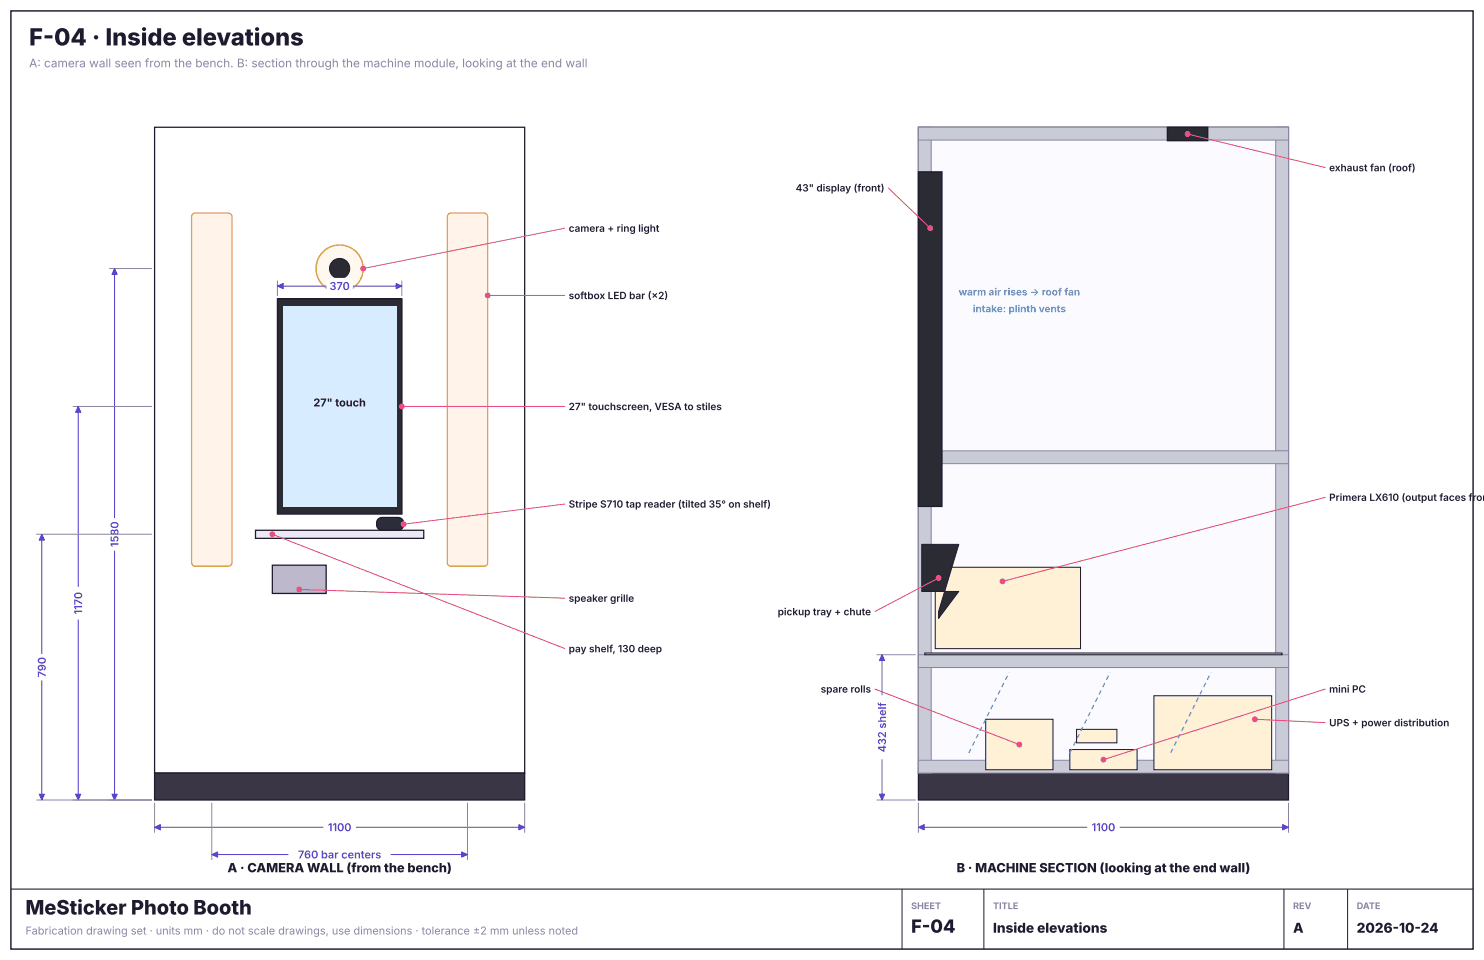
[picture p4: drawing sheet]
<svg xmlns="http://www.w3.org/2000/svg" width="432mm" height="279mm" viewBox="0 0 432 279" stroke-linecap="round" stroke-linejoin="round" font-family="sans-serif">
<path d="M45 37h107.7v188h-107.7z" fill="none" stroke="#1f1b2e" stroke-width=".37"/>
<path d="M45 225h107.7v7.8h-107.7z" fill="#3a3646"/>
<path d="M45 225h107.7v7.8h-107.7z" fill="none" stroke="#1f1b2e" stroke-width=".37"/>
<path d="M56.1 62.3l.7-.3h9.6a1.06 1.06 0 0 1 1.1 1.1v100.7a1.06 1.06 0 0 1-1.1 1h-9.6a1.06 1.06 0 0 1-1.1-1v-100.7z" fill="#fff3ea"/>
<path d="M56.1 62.3l.7-.3h9.6a1.06 1.06 0 0 1 1.1 1.1v100.7a1.06 1.06 0 0 1-1.1 1h-9.6a1.06 1.06 0 0 1-1.1-1v-100.7z" fill="none" stroke="#d9a54a" stroke-width=".37"/>
<path d="M130.5 62.3l.7-.3h9.6a1.06 1.06 0 0 1 1.1 1.1v100.7a1.06 1.06 0 0 1-1.1 1h-9.6a1.06 1.06 0 0 1-1.1-1v-100.7z" fill="#fff3ea"/>
<path d="M130.5 62.3l.7-.3h9.6a1.06 1.06 0 0 1 1.1 1.1v100.7a1.06 1.06 0 0 1-1.1 1h-9.6a1.06 1.06 0 0 1-1.1-1v-100.7z" fill="none" stroke="#d9a54a" stroke-width=".37"/>
<path d="M80.7 87h36.2v62.6h-36.2z" fill="#2b2b33"/>
<path d="M80.7 87h36.2v62.6h-36.2z" fill="none" stroke="#1f1b2e" stroke-width=".37"/>
<path d="M82.4 89.1h32.9v58.4h-32.9z" fill="#d7ecff"/>
<circle cx="98.8" cy="78.2" r="6.9" fill="#fff8ee"/>
<circle cx="98.8" cy="78.2" r="6.9" fill="none" stroke="#d9a54a" stroke-width=".42"/>
<circle cx="98.8" cy="78.2" r="2.94" fill="#2b2b33"/>
<circle cx="98.8" cy="78.2" r="2.94" fill="none" stroke="#1f1b2e" stroke-width=".29"/>
<path d="M74.3 154.3h49v2.4h-49z" fill="#ede9f5"/>
<path d="M74.3 154.3h49v2.4h-49z" fill="none" stroke="#1f1b2e" stroke-width=".37"/>
<path d="M110.1 151.1l.9-.5h4.8a1.59 1.59 0 0 1 1.6 1.6v.5a1.59 1.59 0 0 1-1.6 1.6h-4.6a1.59 1.59 0 0 1-1.6-1.6l.1-1z" fill="#2b2d3a"/>
<path d="M110.1 151.1l.9-.5h4.8a1.59 1.59 0 0 1 1.6 1.6v.5a1.59 1.59 0 0 1-1.6 1.6h-4.6a1.59 1.59 0 0 1-1.6-1.6l.1-1z" fill="none" stroke="#1f1b2e" stroke-width=".37"/>
<path d="M79.2 164.5h15.7v8.2h-15.7z" fill="#bdb8cc"/>
<path d="M79.2 164.5h15.7v8.2h-15.7z" fill="none" stroke="#1f1b2e" stroke-width=".37"/>
<circle cx="105.7" cy="78.2" r=".69" fill="#e8457e"/>
<g fill="none" stroke="#e8457e" stroke-width=".29">
<path d="M164.4 66.4l-58.7 11.8"/>
<circle cx="105.7" cy="78.2" r=".69"/>
</g>
<circle cx="141.9" cy="86" r=".69" fill="#e8457e"/>
<g fill="none" stroke="#e8457e" stroke-width=".29">
<path d="M141.9 86h22.5"/>
<circle cx="141.9" cy="86" r=".69"/>
</g>
<circle cx="116.9" cy="118.3" r=".69" fill="#e8457e"/>
<g fill="none" stroke="#e8457e" stroke-width=".29">
<path d="M116.9 118.3h47.5"/>
<circle cx="116.9" cy="118.3" r=".69"/>
</g>
<circle cx="117.4" cy="152.6" r=".69" fill="#e8457e"/>
<g fill="none" stroke="#e8457e" stroke-width=".29">
<path d="M164.4 146.7l-47 5.9"/>
<circle cx="117.4" cy="152.6" r=".69"/>
</g>
<circle cx="87.1" cy="171.6" r=".69" fill="#e8457e"/>
<g fill="none" stroke="#e8457e" stroke-width=".29">
<path d="M87.1 171.6l77.3 2.5"/>
<circle cx="87.1" cy="171.6" r=".69"/>
</g>
<circle cx="79.2" cy="155.5" r=".69" fill="#e8457e"/>
<g fill="none" stroke="#e8457e" stroke-width=".29">
<path d="M79.2 155.5l85.2 33.3"/>
<circle cx="79.2" cy="155.5" r=".69"/>
</g>
<path d="M31.7 78.2h12.5M31.7 232.8h12.5" fill="none" stroke="#8a84a3" stroke-width=".29"/>
<path d="M33.3 78.2v154.6" fill="none" stroke="#5b3fd6" stroke-width=".29"/>
<path d="M33.3 78.2l.8 1.7h-1.5z" fill="#5b3fd6"/>
<path d="M33.3 78.2l.8 1.7h-1.5z" fill="none" stroke="#5b3fd6" stroke-width=".29"/>
<path d="M32.6 231.1h1.5l-.8 1.7z" fill="#5b3fd6"/>
<path d="M32.6 231.1h1.5l-.8 1.7z" fill="none" stroke="#5b3fd6" stroke-width=".29"/>
<path d="M31.2 151l.6-.2h3.1a.79 .79 0 0 1 .8 .8v7.8a.79 .79 0 0 1-.8 .8h-3.1a.79 .79 0 0 1-.8-.8v-7.8z" fill="#fff"/>
<path d="M21.2 118.3h23M21.2 232.8h23" fill="none" stroke="#8a84a3" stroke-width=".29"/>
<path d="M22.8 118.3v114.5" fill="none" stroke="#5b3fd6" stroke-width=".29"/>
<path d="M22.8 118.3l.7 1.7h-1.5z" fill="#5b3fd6"/>
<path d="M22.8 118.3l.7 1.7h-1.5z" fill="none" stroke="#5b3fd6" stroke-width=".29"/>
<path d="M22 231.1h1.5l-.7 1.7z" fill="#5b3fd6"/>
<path d="M22 231.1h1.5l-.7 1.7z" fill="none" stroke="#5b3fd6" stroke-width=".29"/>
<path d="M20.6 171l.6-.2h3.1a.79 .79 0 0 1 .8 .8v7.9a.79 .79 0 0 1-.8 .8h-3.1a.79 .79 0 0 1-.8-.8v-7.9z" fill="#fff"/>
<path d="M10.6 155.5h33.6M10.6 232.8h33.6" fill="none" stroke="#8a84a3" stroke-width=".29"/>
<path d="M12.2 155.5v77.3" fill="none" stroke="#5b3fd6" stroke-width=".29"/>
<path d="M12.2 155.5l.7 1.7h-1.5z" fill="#5b3fd6"/>
<path d="M12.2 155.5l.7 1.7h-1.5z" fill="none" stroke="#5b3fd6" stroke-width=".29"/>
<path d="M11.4 231.1h1.5l-.7 1.7z" fill="#5b3fd6"/>
<path d="M11.4 231.1h1.5l-.7 1.7z" fill="none" stroke="#5b3fd6" stroke-width=".29"/>
<path d="M10 190.6l.6-.3h3.2a.79 .79 0 0 1 .8 .8v6.1a.79 .79 0 0 1-.8 .8h-3.2a.79 .79 0 0 1-.8-.8v-6.1z" fill="#fff"/>
<path d="M45 233.6v8.8M152.7 233.6v8.8" fill="none" stroke="#8a84a3" stroke-width=".29"/>
<path d="M45 240.8h107.7" fill="none" stroke="#5b3fd6" stroke-width=".29"/>
<path d="M151 240l1.7 .8-1.7 .7z" fill="#5b3fd6"/>
<path d="M151 240l1.7 .8-1.7 .7z" fill="none" stroke="#5b3fd6" stroke-width=".29"/>
<path d="M45 240.8l1.7-.8v1.5z" fill="#5b3fd6"/>
<path d="M45 240.8l1.7-.8v1.5z" fill="none" stroke="#5b3fd6" stroke-width=".29"/>
<path d="M94.3 238.6l.6-.2h7.9a.79 .79 0 0 1 .8 .8v3.2a.79 .79 0 0 1-.8 .8h-7.9a.79 .79 0 0 1-.8-.8v-3.2z" fill="#fff"/>
<path d="M80.7 81.7v4.5M116.9 81.7v4.5" fill="none" stroke="#8a84a3" stroke-width=".29"/>
<path d="M80.7 83.3h36.2" fill="none" stroke="#5b3fd6" stroke-width=".29"/>
<path d="M115.3 82.5l1.6 .8-1.6 .7z" fill="#5b3fd6"/>
<path d="M115.3 82.5l1.6 .8-1.6 .7z" fill="none" stroke="#5b3fd6" stroke-width=".29"/>
<path d="M80.7 83.3l1.7-.8v1.5z" fill="#5b3fd6"/>
<path d="M80.7 83.3l1.7-.8v1.5z" fill="none" stroke="#5b3fd6" stroke-width=".29"/>
<path d="M95.2 81.1l.6-.2h6.1a.79 .79 0 0 1 .8 .8v3.2a.79 .79 0 0 1-.8 .7h-6.1a.79 .79 0 0 1-.8-.7v-3.2z" fill="#fff"/>
<path d="M61.6 233.6v16.7M136 233.6v16.7" fill="none" stroke="#8a84a3" stroke-width=".29"/>
<path d="M61.6 248.7h74.4" fill="none" stroke="#5b3fd6" stroke-width=".29"/>
<path d="M134.3 247.9l1.7 .8-1.7 .8z" fill="#5b3fd6"/>
<path d="M134.3 247.9l1.7 .8-1.7 .8z" fill="none" stroke="#5b3fd6" stroke-width=".29"/>
<path d="M61.6 248.7l1.7-.8v1.6z" fill="#5b3fd6"/>
<path d="M61.6 248.7l1.7-.8v1.6z" fill="none" stroke="#5b3fd6" stroke-width=".29"/>
<path d="M84.2 246.6l.5-.3h28.2a.79 .79 0 0 1 .8 .8v3.2a.79 .79 0 0 1-.8 .8h-28.2a.79 .79 0 0 1-.7-.8v-3.2z" fill="#fff"/>
<path d="M267.2 225h107.7v7.8h-107.7z" fill="#3a3646"/>
<path d="M267.2 225h107.7v7.8h-107.7z" fill="none" stroke="#1f1b2e" stroke-width=".37"/>
<path d="M267.2 37h107.7v188h-107.7z" fill="#fbfafe"/>
<path d="M267.2 37h107.7v188h-107.7z" fill="none" stroke="#1f1b2e" stroke-width=".37"/>
<path d="M267.2 37h3.8v188h-3.8z" fill="#c9cbd6"/>
<path d="M267.2 37h3.8v188h-3.8z" fill="none" stroke="#8a84a3" stroke-width=".29"/>
<path d="M371.2 37h3.7v188h-3.7z" fill="#c9cbd6"/>
<path d="M371.2 37h3.7v188h-3.7z" fill="none" stroke="#8a84a3" stroke-width=".29"/>
<path d="M267.2 221.3h107.7v3.7h-107.7z" fill="#c9cbd6"/>
<path d="M267.2 221.3h107.7v3.7h-107.7z" fill="none" stroke="#8a84a3" stroke-width=".29"/>
<path d="M267.2 190.6h107.7v3.7h-107.7z" fill="#c9cbd6"/>
<path d="M267.2 190.6h107.7v3.7h-107.7z" fill="none" stroke="#8a84a3" stroke-width=".29"/>
<path d="M267.2 131.2h107.7v3.7h-107.7z" fill="#c9cbd6"/>
<path d="M267.2 131.2h107.7v3.7h-107.7z" fill="none" stroke="#8a84a3" stroke-width=".29"/>
<path d="M267.2 37h107.7v3.8h-107.7z" fill="#c9cbd6"/>
<path d="M267.2 37h107.7v3.8h-107.7z" fill="none" stroke="#8a84a3" stroke-width=".29"/>
<path d="M267.2 50h6.9v97.4h-6.9z" fill="#2b2b33"/>
<path d="M267.2 50h6.9v97.4h-6.9z" fill="none" stroke="#1f1b2e" stroke-width=".37"/>
<circle cx="270.7" cy="66.4" r=".69" fill="#e8457e"/>
<g fill="none" stroke="#e8457e" stroke-width=".29">
<path d="M258.4 54.7l12.3 11.7"/>
<circle cx="270.7" cy="66.4" r=".69"/>
</g>
<path d="M272.1 165.1h42.3v23.7h-42.3z" fill="#fff1d6"/>
<path d="M272.1 165.1h42.3v23.7h-42.3z" fill="none" stroke="#1f1b2e" stroke-width=".29"/>
<path d="M269.1 190.1h103.9v.5h-103.9z" fill="#c9cbd6"/>
<path d="M269.1 190.1h103.9v.5h-103.9z" fill="none" stroke="#1f1b2e" stroke-width=".29"/>
<path d="M311.3 218.1h19.6v5.9h-19.6z" fill="#fff1d6"/>
<path d="M311.3 218.1h19.6v5.9h-19.6z" fill="none" stroke="#1f1b2e" stroke-width=".29"/>
<path d="M335.8 202.5h34.2v21.5h-34.2z" fill="#fff1d6"/>
<path d="M335.8 202.5h34.2v21.5h-34.2z" fill="none" stroke="#1f1b2e" stroke-width=".29"/>
<path d="M286.8 209.3h19.6v14.7h-19.6z" fill="#fff1d6"/>
<path d="M286.8 209.3h19.6v14.7h-19.6z" fill="none" stroke="#1f1b2e" stroke-width=".29"/>
<path d="M313.2 212.3h11.8v3.9h-11.8z" fill="#fff1d6"/>
<path d="M313.2 212.3h11.8v3.9h-11.8z" fill="none" stroke="#1f1b2e" stroke-width=".29"/>
<path d="M268.2 158.4h10.8l-5.9 19.6v2l5.9-7.9h-10.8z" fill="#2b2b33"/>
<path d="M268.2 158.4h10.8l-5.9 19.6v2l5.9-7.9h-10.8z" fill="none" stroke="#1f1b2e" stroke-width=".29"/>
<circle cx="273.1" cy="168.2" r=".69" fill="#e8457e"/>
<g fill="none" stroke="#e8457e" stroke-width=".29">
<path d="M273.1 168.2l-18.6 9.8"/>
<circle cx="273.1" cy="168.2" r=".69"/>
</g>
<circle cx="291.7" cy="169.2" r=".69" fill="#e8457e"/>
<g fill="none" stroke="#e8457e" stroke-width=".29">
<path d="M385.7 144.7l-94 24.5"/>
<circle cx="291.7" cy="169.2" r=".69"/>
</g>
<circle cx="321.1" cy="221.1" r=".69" fill="#e8457e"/>
<g fill="none" stroke="#e8457e" stroke-width=".29">
<path d="M385.7 200.5l-64.6 20.6"/>
<circle cx="321.1" cy="221.1" r=".69"/>
</g>
<circle cx="365.1" cy="209.3" r=".69" fill="#e8457e"/>
<g fill="none" stroke="#e8457e" stroke-width=".29">
<path d="M365.1 209.3l20.6 1"/>
<circle cx="365.1" cy="209.3" r=".69"/>
</g>
<circle cx="296.6" cy="216.7" r=".69" fill="#e8457e"/>
<g fill="none" stroke="#e8457e" stroke-width=".29">
<path d="M254.5 200.5l42.1 16.2"/>
<circle cx="296.6" cy="216.7" r=".69"/>
</g>
<path d="M339.7 37h11.7v4h-11.7z" fill="#2b2b33"/>
<path d="M339.7 37h11.7v4h-11.7z" fill="none" stroke="#1f1b2e" stroke-width=".37"/>
<circle cx="345.5" cy="39" r=".69" fill="#e8457e"/>
<g fill="none" stroke="#e8457e" stroke-width=".29">
<path d="M345.5 39l40.2 9.8"/>
<circle cx="345.5" cy="39" r=".69"/>
</g>
<g fill="#3aa0ff">
<path d="M282.3 217.9l.4 .1-.6 1.2-.4-.2zM283.4 215.7l.3 .2-.6 1.2-.3-.2zM284.5 213.6l.3 .2-.6 1.2-.3-.2zM285.5 211.5l.4 .1-.6 1.2-.4-.1zM286.6 209.3l.3 .2-.6 1.2-.3-.2zM287.7 207.2l.3 .2-.6 1.2-.3-.2zM288.7 205.1l.4 .1-.6 1.2-.4-.1zM289.8 203l.3 .1-.6 1.2-.3-.2zM290.9 200.8l.3 .2-.6 1.2-.3-.2zM291.9 198.7l.4 .2-.6 1.1-.4-.1zM293 196.6l.3 .1-.6 1.2-.3-.2zM293.5 195.6l.3 .2z"/>
<path d="M311.7 217.9l.3 .1-.6 1.2-.3-.2zM312.8 215.7l.3 .2-.6 1.2-.3-.2zM313.8 213.6l.4 .2-.6 1.2-.4-.2zM314.9 211.5l.3 .1-.6 1.2-.3-.1zM316 209.3l.3 .2-.6 1.2-.3-.2zM317 207.2l.4 .2-.6 1.2-.4-.2zM318.1 205.1l.3 .1-.6 1.2-.3-.1zM319.2 203l.3 .1-.6 1.2-.3-.2zM320.2 200.8l.4 .2-.6 1.2-.4-.2zM321.3 198.7l.3 .2-.6 1.1-.3-.1zM322.4 196.6l.3 .1-.6 1.2-.3-.2zM322.9 195.6l.3 .2z"/>
<path d="M341.1 217.9l.3 .1-.6 1.2-.3-.2zM342.1 215.7l.4 .2-.6 1.2-.3-.2zM343.2 213.6l.3 .2-.6 1.2-.3-.2zM344.3 211.5l.3 .1-.6 1.2-.3-.1zM345.3 209.3l.4 .2-.6 1.2-.4-.2zM346.4 207.2l.3 .2-.6 1.2-.3-.2zM347.5 205.1l.3 .1-.6 1.2-.3-.1zM348.5 203l.4 .1-.6 1.2-.4-.2zM349.6 200.8l.3 .2-.6 1.2-.3-.2zM350.7 198.7l.3 .2-.6 1.1-.3-.1zM351.7 196.6l.4 .1-.6 1.2-.4-.2zM352.2 195.6l.3 .2z"/>
</g>
<path d="M255.1 190.6h11.3M255.1 232.8h11.3" fill="none" stroke="#8a84a3" stroke-width=".29"/>
<path d="M256.6 190.6v42.2" fill="none" stroke="#5b3fd6" stroke-width=".29"/>
<path d="M256.6 190.6l.8 1.6h-1.5z" fill="#5b3fd6"/>
<path d="M256.6 190.6l.8 1.6h-1.5z" fill="none" stroke="#5b3fd6" stroke-width=".29"/>
<path d="M255.9 231.1h1.5l-.8 1.7z" fill="#5b3fd6"/>
<path d="M255.9 231.1h1.5l-.8 1.7z" fill="none" stroke="#5b3fd6" stroke-width=".29"/>
<path d="M254.5 202.6l.6-.2h3.1a.79 .79 0 0 1 .8 .7v17.1a.79 .79 0 0 1-.8 .8h-3.1a.79 .79 0 0 1-.8-.8v-17.1z" fill="#fff"/>
<path d="M267.2 233.6v8.8M374.9 233.6v8.8" fill="none" stroke="#8a84a3" stroke-width=".29"/>
<path d="M267.2 240.8h107.7" fill="none" stroke="#5b3fd6" stroke-width=".29"/>
<path d="M373.2 240l1.7 .8-1.7 .7z" fill="#5b3fd6"/>
<path d="M373.2 240l1.7 .8-1.7 .7z" fill="none" stroke="#5b3fd6" stroke-width=".29"/>
<path d="M267.2 240.8l1.7-.8v1.5z" fill="#5b3fd6"/>
<path d="M267.2 240.8l1.7-.8v1.5z" fill="none" stroke="#5b3fd6" stroke-width=".29"/>
<path d="M316.6 238.6l.5-.2h7.9a.79 .79 0 0 1 .8 .8v3.2a.79 .79 0 0 1-.8 .8h-7.9a.79 .79 0 0 1-.8-.8v-3.2z" fill="#fff"/>
<path d="M3.2 3.2h425.4v273h-425.4z" fill="none" stroke="#1f1b2e" stroke-width=".42"/>
<path d="M3.2 258.8h425.4" fill="none" stroke="#1f1b2e" stroke-width=".32"/>
<path d="M262.5 258.8v17.4M286.3 258.8v17.4M373.6 258.8v17.4M392.1 258.8v17.4" fill="none" stroke="#1f1b2e" stroke-width=".29"/>
<text font-size="6.9" fill="#1f1b2e" x="8.5" y="13.2">F-04 · Inside elevations</text>
<text font-size="5.8" fill="#1f1b2e" x="7.4" y="266.2">MeSticker Photo Booth</text>
<text font-size="5.3" fill="#1f1b2e" x="265.1" y="271.5">F-04</text>
<g font-size="4" fill="#1f1b2e">
<text x="288.9" y="271.5">Inside elevations</text>
<text x="376.2" y="271.5">A</text>
<text x="394.8" y="271.5">2026-10-24</text>
</g>
<g font-size="3.7" fill="#1f1b2e">
<text x="66.2" y="253.9">A · CAMERA WALL (from the bench)</text>
<text x="278.3" y="253.9">B · MACHINE SECTION (looking at the end wall)</text>
</g>
<text font-size="3.4" fill="#8a84a3" x="8.5" y="19.6">A: camera wall seen from the bench. B: section through the machine module, looking at the end wall</text>
<g font-size="3.2" fill="#5b3fd6">
<text x="95.9" y="84.4">370</text>
<text x="34.5" y="159.2" transform="rotate(-90 34.5 159.2)">1580</text>
<text x="23.9" y="178.8" transform="rotate(-90 23.9 178.8)">1170</text>
<text x="13.3" y="197.1" transform="rotate(-90 13.3 197.1)">790</text>
<text x="257.8" y="219" transform="rotate(-90 257.8 219)">432 shelf</text>
<text x="95.4" y="241.9">1100</text>
<text x="317.6" y="241.9">1100</text>
<text x="86.7" y="249.8">760 bar centers</text>
</g>
<text font-size="3.2" fill="#1f1b2e" x="91.2" y="118.3">27&quot; touch</text>
<text font-size="3.2" fill="#8a84a3" x="7.4" y="272">Fabrication drawing set · units mm · do not scale drawings, use dimensions · tolerance ± 2 mm unless noted</text>
<g font-size="2.9" fill="#1f1b2e">
<text x="386.7" y="49.8">exhaust fan (roof)</text>
<text x="231.5" y="55.7">43&quot; display (front)</text>
<text x="165.5" y="67.5">camera + ring light</text>
<text x="165.5" y="87">softbox LED bar (× 2)</text>
<text x="165.5" y="119.4">27&quot; touchscreen, VESA to stiles</text>
<text x="165.5" y="147.7">Stripe S710 tap reader (tilted 35° on shelf)</text>
<text x="386.7" y="145.8">Primera LX610 (output faces fron</text>
<text x="165.5" y="175.2">speaker grille</text>
<text x="226.3" y="179.1">pickup tray + chute</text>
<text x="165.5" y="189.8">pay shelf, 130 deep</text>
<text x="238.8" y="201.6">spare rolls</text>
<text x="386.7" y="201.6">mini PC</text>
<text x="386.7" y="211.4">UPS + power distribution</text>
</g>
<g font-size="2.9" fill="#3aa0ff">
<text x="278.9" y="86">warm air rises → roof fan</text>
<text x="283" y="90.9">intake: plinth vents</text>
</g>
<g font-size="2.6" fill="#8a84a3">
<text x="265.1" y="264.6">SHEET</text>
<text x="288.9" y="264.6">TITLE</text>
<text x="376.2" y="264.6">REV</text>
<text x="394.8" y="264.6">DATE</text>
</g>
</svg>
